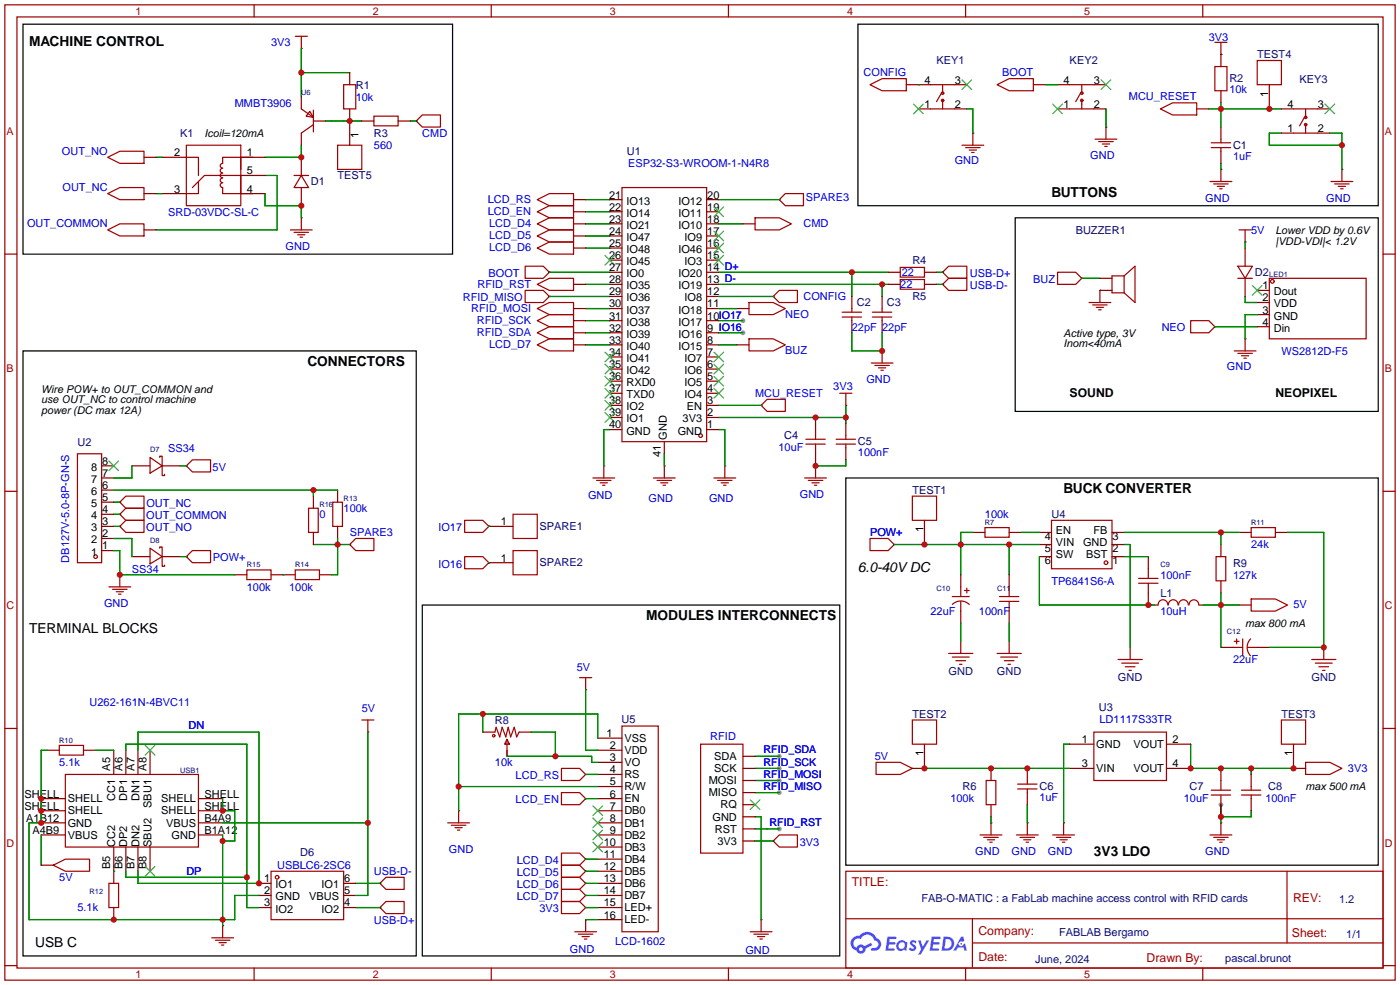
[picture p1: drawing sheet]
<svg xmlns="http://www.w3.org/2000/svg" width="294mm" height="207mm" viewBox="0 0 294 207" stroke-linecap="round" stroke-linejoin="round" font-family="sans-serif">
<g fill="#999">
<circle cx="256.3" cy="168.9" r=".51"/>
<circle cx="156" cy="67.3" r=".51"/>
<circle cx="156" cy="69.9" r=".51"/>
<circle cx="163.6" cy="158.8" r=".51"/>
<circle cx="163.6" cy="161.3" r=".51"/>
<circle cx="163.6" cy="163.8" r=".51"/>
<circle cx="163.6" cy="166.4" r=".51"/>
<circle cx="163.6" cy="174" r=".51"/>
</g>
<g fill="none" stroke="#a10000" stroke-width=".25">
<path d="M1 1h291.9v204.7h-291.9zM3.6 3.6h286.7v199.6h-286.7zM53.3 1v2.6M103.1 1v2.6M152.9 1v2.6M202.7 1v2.6M252.5 1v2.6M1 53.3h2.6M290.3 53.3h2.6M1 103.1h2.6M290.3 103.1h2.6M1 152.9h2.6"/>
<path d="M290.3 152.9h2.6M177.5 182.9h112.8v20.3h-112.8zM177.6 192.8h112.6M204.1 197.9h86.1M204.1 192.8v10.2M270.2 182.9v15M1 202.7h2.6M53.3 203.2v2.5M103.1 203.2v2.5M152.9 203.2v2.5M202.7 203.2v2.5M252.5 203.2v2.5"/>
<path d="M290.3 202.7h2.6"/>
</g>
<g fill="#5487ff">
<path d="M191.2 197.5l.5-.2 .4 .1 .3 .3-.2 .4a.33 .33 0 0 0-.3-.3 .33 .33 0 0 0-.4 .1l.1 .1a.86 .86 0 0 1 .7 .7 .86 .86 0 0 1-.3 .8l-.7 .1-.6-.4 .4-.4 .5 .3 .2-.1v-.2a.88 .88 0 0 1-.6-1.3z"/>
<path d="M192.7 197.4h.6l.4 1.3 .8-1.3h.6l-1.8 3h-.6l.6-1.1z"/>
<path d="M186.3 196.6h1.6l.3 .1-.1 .4h-1.3l-.1 .6h1.1l.2 .3-.3 .3h-1.1l-.1 .8h1.2l.1 .2-.1 .2-1.8 .1z"/>
<path d="M195.6 196.6h1.6l.2 .1v.4h-1.3l-.1 .6h1.1l.2 .3-.3 .3h-1.1l-.1 .8h1.2l.1 .2-.1 .2-1.9 .1z"/>
<path d="M201.7 196.6h.5l.3 .9-.5 .2a.5 .5 0 0 0-.7 .2 .5 .5 0 0 0 .3 .7 .5 .5 0 0 0 .6-.4l.4-.2 .4 1.6h-.6l-.1-.7h-1.2l-.4 .7h-.6z"/>
<path d="M198 196.6l-.4 3h1a1.51 1.51 0 0 0 1.7-1.5 1.51 1.51 0 0 0-1.8-1.5zM198.6 197.1a1.02 1.02 0 0 1 1.1 1.2 1.02 1.02 0 0 1-1.4 .8z"/>
<path d="M188.5 197.6a1.11 1.11 0 0 0-.3 1.6 1.11 1.11 0 0 0 1.6 .2l.5 .2 .2-1.7-.4-.2a1.02 1.02 0 0 0-1.6-.1zM188.6 198.5a.67 .67 0 0 1 1.3 0 .67 .67 0 0 1-1.3 0z"/>
<path d="M179 196.9a1.58 1.58 0 0 0 .8 2.6 1.01 1.01 0 0 0 1.1 .7 1.01 1.01 0 0 0 .8-1.1l1.4-.7-.3-.5-1.3 .7a1.03 1.03 0 0 0-1.7 .3 1 1 0 0 1-.5-1.4 1 1 0 0 1 1.4-.3 1.49 1.49 0 0 1 1.5-1 1.49 1.49 0 0 1 1.4 1.2 .82 .82 0 0 1 .7 1.1 .82 .82 0 0 1-1.2 .5l-.3 .1v.3a1.4 1.4 0 0 0 2-.6 1.4 1.4 0 0 0-.8-1.9 2.19 2.19 0 0 0-3.7-.5l-.8 .1zM180.3 199.2a.4 .4 0 0 1 .8 0 .4 .4 0 0 1-.8 0z"/>
<circle cx="201.8" cy="198.1" r=".19"/>
</g>
<g fill="none" stroke="#a10000" stroke-width=".25">
<path d="M62 7.6h2.5M63.2 7.6v2.6M72.1 17.8h2.6v5.1h-2.6zM182.6 17.8l2.6-1.3h5v2.6h-5zM195.3 17.8h5.1M197.6 19.6l-1 1.7M197.9 17.8v1.8M209.3 17.8l2.5-1.3h5.1v2.6h-5.1zM224.5 17.8h5.1M226.8 19.6l-1 1.7M227.1 17.8v1.8M255 14h2.6v5.1h-2.6z"/>
<path d="M255 8.9h2.6M256.3 8.9v2.5M263.9 12.7h5.1v5.1h-5.1zM22.6 33l2.5-1.2h5.1v2.5h-5.1zM39.1 33h2.6v3.8M39.1 30.5h11.4v12.7h-11.4zM40.4 39.4l2.5-2.6h7.6v3.8h2.6M41.7 38.1v2.5h-2.6M50.5 33h-3.8v1.3a.51 .51 0 0 0-.5 .5 .51 .51 0 0 0 .5 .5 .51 .51 0 0 0-.5 .5 .51 .51 0 0 0 .5 .5 .51 .51 0 0 0-.5 .5 .51 .51 0 0 0 .5 .5 .51 .51 0 0 0-.5 .5 .51 .51 0 0 0 .5 .6 .51 .51 0 0 0-.5 .5 .51 .51 0 0 0 .5 .5v1.2h3.8M53.1 33h-2.6v2.6M61.7 36.8h3.1M63.2 36.8l1.6 2.6h-3.1z"/>
<path d="M63.2 22.9l2.6 1.7M65 23.4l.8 1.2-1.5-.2zM65.8 23.1v4.6M65.8 26.2l-2.6 1.7M70.9 30.5h5v5.1h-5zM78.5 24.4h5.1v2h-5.1zM87.4 25.4l1.2-1.3h3.9v2.6h-3.9zM130.6 39.4h17.7v53.3h-17.7zM195.3 22.9h5.1M197.9 21.1v1.8M201.9 30.5h4.6M202.7 31h3"/>
<path d="M203.5 31.5h1.5M204 32h.5M204.2 27.9v2.6M224.5 22.9h5.1M227.1 21.1v1.8M229.9 29.2h4.5M230.6 29.7h3.1M231.4 30.2h1.5M231.9 30.7h.5M232.2 26.7v2.5M243.6 22.9l2.5-1.3h5.1v2.5h-5.1zM254 38.1h4.6"/>
<path d="M254.3 31h4M254.3 30h4M254.8 38.6h3M255.5 39.1h1.5M256 39.6h.5M256.3 29.2v.8M256.3 31v.8M256.3 35.6v2.5M271.5 22.9h5.1M271.5 27.9h5.1M273.8 24.6l-1 1.8M274.1 22.9v1.7"/>
<path d="M274.1 26.2v1.7M279.4 38.1h4.6M280.2 38.6h3M280.9 39.1h1.5M281.4 39.6h.5M281.7 35.6v2.5M22.6 48.3l2.5-1.3h5.1v2.5h-5.1zM22.6 40.6l2.5-1.2h5.1v2.5h-5.1zM61 48.3h4.5M61.7 48.8h3.1M62.5 49.3h1.5M63 49.8h.5"/>
<path d="M63.2 45.7v2.6M110.2 55.9h3.8l1.3 1.3-1.3 1.2h-3.8zM112.8 41.9l2.5-1.3h5.1v2.6h-5.1zM112.8 44.5l2.5-1.3h5.1v2.5h-5.1zM112.8 47l2.5-1.3h5.1v2.6h-5.1zM112.8 49.5l2.5-1.2h5.1v2.5h-5.1zM112.8 52.1l2.5-1.3h5.1v2.5h-5.1zM112.8 59.7l2.5-1.3h5.1v2.6h-5.1zM158.5 45.7h5.1l2.5 1.3-2.5 1.3h-5.1zM164.8 40.6h3.9v2.6h-3.9l-1.2-1.3zM189 56.1h5.1v2.1h-5.1zM189 58.7h5.1v2h-5.1z"/>
<path d="M199.1 55.9h3.8v2.5h-3.8l-1.2-1.2zM199.1 58.4h3.8v2.6h-3.8l-1.2-1.3zM222 57.2h3.8l1.3 1.2-1.3 1.3h-3.8zM236 57.9l2.3-2v7.6l-2.3-2M236 57.9v3.6M236 57.9h-2.6v3.6h2.6M259.8 55.9h3.1l-1.5 2.5zM259.8 58.4h3.1M260.1 48.3h2.5M261.4 48.3v2.5M266.4 58.4h20.4v12.7h-20.4zM110.2 61h3.8l1.3 1.2-1.3 1.3h-3.8z"/>
<path d="M112.8 64.8l2.5-1.3h5.1v2.5h-5.1zM112.8 67.3l2.5-1.3h5.1v2.6h-5.1zM112.8 69.9l2.5-1.3h5.1v2.5h-5.1zM112.8 72.4l2.5-1.3h5.1v2.6h-5.1zM157.2 71.1h5.1l2.5 1.3-2.5 1.3h-5.1zM157.2 63.5h5.1l2.5 1.3-2.5 1.2h-5.1zM162.3 62.2l1.3-1.2h3.8v2.5h-3.8zM176.8 66.5h4M176.8 65.5h4M178.8 64.8v.7M178.8 66.5v.8M182.9 76.2h4.6"/>
<path d="M183.1 66.5h4.1M183.1 65.5h4.1M183.6 76.7h3.1M184.4 77.2h1.5M184.9 77.7h.5M185.2 64.8v.7M185.2 66.5v.8M185.2 73.7v2.5M228.6 63.5h4.6M229.4 64h3M230.1 64.5h1.5M230.6 65h.5"/>
<path d="M230.9 61v2.5M249.9 67.3h3.8l1.3 1.3-1.3 1.3h-3.8zM259.1 73.7h4.6M259.8 74.2h3.1M260.6 74.7h1.5M261.1 75.2h.5M261.4 71.1v2.6M16.3 95.3h5v22.8h-5zM31.5 96l2.5 1.8-2.5 1.5zM33.5 96v-.2h.5v4h.5v-.2M39.1 97.8l1.3-1.3h3.8v2.6h-3.8zM126.7 97.8v2.5"/>
<path d="M139.4 97.8v2.5M152.1 97.8v2.5M159.8 85.1l1.2-1.3h3.8v2.6h-3.8zM169.2 93.2h4M169.2 92.2h4M171.2 90.2v2M171.2 93.2v2.1M171.2 97.8v2.5M175.5 93.2h4.1M175.5 92.2h4.1M176.3 82.6h2.5M177.5 82.6v2.5"/>
<path d="M177.5 91.4v.8M177.5 93.2v.8M26.4 104.1h3.8v2.6h-3.8l-1.3-1.3zM26.4 106.7h3.8v2.5h-3.8l-1.3-1.2zM26.4 109.2h3.8v2.6h-3.8l-1.3-1.3zM31.5 115.1l2.5 1.7-2.5 1.6zM33.5 115.1v-.3h.5v4.1h.5v-.3M39.1 116.8l1.3-1.2h3.8v2.5h-3.8zM51.8 119.6h5.1v2.1h-5.1zM62 119.6h5.1v2.1h-5.1zM64.8 106.7h2v5.1h-2zM69.8 105.4h2.1v5.1h-2.1z"/>
<path d="M74.7 113h3.8v2.6h-3.8l-1.3-1.3zM97.5 109.2h3.8l1.3 1.3-1.3 1.3h-3.8zM97.5 116.8h3.8l1.3 1.3-1.3 1.3h-3.8zM107.7 108h5.1v5h-5.1zM107.7 115.6h5.1v5h-5.1zM124.5 100.3h4.5M125.2 100.8h3.1M126 101.3h1.5M126.5 101.9h.5M137.2 100.3h4.5M137.9 100.8h3.1M138.7 101.3h1.5"/>
<path d="M139.2 101.9h.5M149.9 100.3h4.5M150.6 100.8h3.1M151.4 101.3h1.5M151.9 101.9h.5M168.9 100.3h4.6M169.7 100.8h3M170.4 101.3h1.6M170.9 101.9h.5M182.6 113h3.8l1.3 1.3-1.3 1.3h-3.8zM191.5 104.1h5.1v5.1h-5.1zM206.8 110.7h5v2.1h-5z"/>
<path d="M220.7 109.2h12.7v10.2h-12.7zM241 119.4v2M255.3 116.8h2v5.1h-2zM262.6 110.7h5.1v2.1h-5.1zM22.9 123.2h4.5M23.6 123.7h3.1M24.4 124.2h1.5M24.9 124.7h.5M25.1 120.7v2.5M199.1 137.2h5.1M199.9 137.9h3.6M199.9 125.2h3.6"/>
<path d="M199.9 126.9a2.54 2.54 0 0 1 3.6 0M200.7 138.7h2M201.4 139.4h.5M201.7 123.2v2M201.7 126.2v2.1M202.4 124h1.1M202.9 123.4v1.1M209.3 137.2h5.1M209.8 125.2h4.1M209.8 126.2h4.1M210.1 137.9h3.5M210.8 138.7h2.1"/>
<path d="M211.6 139.4h.5M211.8 123.2v2M211.8 126.2v2.1M234.7 138.4h5.1M235.5 139.2h3.5M236.2 140h2.1M239 121.4h4.1M239 122.4h4.1M241 122.4v2.1M243.1 127a1.01 1.01 0 0 1 1-1.1 1.01 1.01 0 0 1 1 1.1M245.3 127a1.01 1.01 0 0 1 1-1.1 1.01 1.01 0 0 1 1 1.1M247.4 127a1.01 1.01 0 0 1 1-1.1 1.01 1.01 0 0 1 1 1.1"/>
<path d="M249.6 127a1.01 1.01 0 0 1 1-1.1 1.01 1.01 0 0 1 1 1.1M258.8 135.9h2.1M259.1 134.6h1M259.6 134.1v1M260.9 134.1v3.6M261.9 135.9h2M262.5 134.1a2.54 2.54 0 0 0 0 3.5M262.6 125.7h5.1l2.6 1.3-2.6 1.3h-5.1zM275.3 138.4h5.1M276.1 139.2h3.6M276.9 140h2M12.4 156.5h5.1v2h-5.1z"/>
<path d="M75.9 151.1h2.6M77.2 151.1v2.6M103.9 153.7l.2-1 .8 2 .5-2 .8 2 .5-2 .5 2 .7-2 .6 2 .5-1M106.4 155.2l.5 1h-1zM106.4 155.2v3.6M121.7 142.2h2.5M122.9 142.2v2.6M130.6 152.4h7.6v43.2h-7.6zM147.1 156.2h8.9v22.9h-8.9zM191.5 151.1h5.1v5.1h-5.1zM229.6 153.7h15.3v10.1h-15.3zM237 140.7h.5"/>
<path d="M269 151.1h5.1v5.1h-5.1zM277.6 140.7h.5M13.7 162.6h28v15.2h-28zM94 172.7h4.6M94.7 173.2h3.1M95.5 173.7h1.5M96 174.2h.5M96.3 170.2v2.5M117.9 179.1h3.8l1.2 1.2-1.2 1.3h-3.8zM117.9 161.3h3.8l1.2 1.3-1.2 1.2h-3.8zM117.9 166.4h3.8l1.2 1.2-1.2 1.3h-3.8zM162.3 176.5l1.3-1.2h3.8v2.5h-3.8z"/>
<path d="M183.9 160h5.1l2.5 1.3-2.5 1.3h-5.1zM205.7 175.3h4.6M206.5 175.8h3M207 163.8h2v5.1h-2zM207.3 176.3h1.5M207.8 176.8h.5M208 172.7v2.6M213.4 175.3h4.5M213.6 164.6h4.1M213.6 165.6h4.1M214.1 175.8h3.1M214.9 176.3h1.5"/>
<path d="M215.4 176.8h.5M215.6 163.8v.8M215.6 165.6v.8M215.6 172.7v2.6M221 175.3h4.6M221.7 175.8h3.1M222.5 176.3h1.5M223 176.8h.5M223.3 172.7v2.6M254 175.3h4.6M254.3 166.9h4M254.3 165.9h4"/>
<path d="M254.8 175.8h3M255.5 176.3h1.5M256 176.8h.5M256.3 163.8v2.1M256.3 166.9v2M256.3 172.7v2.6M260.6 166.9h4.1M260.6 165.9h4.1M262.6 165.1v.8M262.6 166.9v.7M274.1 160h5l2.6 1.3-2.6 1.3h-5zM11.2 181.6l2.5-1.3h5.1v2.6h-5.1z"/>
<path d="M22.9 185.4h2v5.1h-2zM44.4 196.9h4.6M45.2 197.4h3.1M46 197.9h1.5M46.5 198.4h.5M46.7 194.3v2.6M56.9 182.9h15.2v10.1h-15.2zM81 184.2h3.8v2.5h-3.8l-1.2-1.3zM81 189.2h3.8v2.6h-3.8l-1.2-1.3zM117.9 189.2h3.8l1.2 1.3-1.2 1.3h-3.8zM117.9 181.6h3.8l1.2 1.3-1.2 1.3h-3.8zM117.9 184.2h3.8l1.2 1.2-1.2 1.3h-3.8z"/>
<path d="M117.9 186.7h3.8l1.2 1.3-1.2 1.2h-3.8zM120.6 195.6h4.6M121.4 196.1h3.1M122.2 196.6h1.5M122.7 197.1h.5M122.9 193v2.6M157.5 195.6h4.6M158.2 196.1h3.1M159 196.6h1.5M159.5 197.1h.5M159.8 193v2.6"/>
<circle cx="197.9" cy="19.6" r=".25"/>
<circle cx="227.1" cy="19.6" r=".25"/>
<circle cx="197.9" cy="21.1" r=".25"/>
<circle cx="227.1" cy="21.1" r=".25"/>
<circle cx="274.1" cy="26.2" r=".25"/>
<circle cx="274.1" cy="24.6" r=".25"/>
<circle cx="267.1" cy="59.1" r=".38"/>
<circle cx="147.1" cy="91.4" r=".38"/>
<circle cx="20.1" cy="116.8" r=".38"/>
<circle cx="232.2" cy="118.1" r=".38"/>
<circle cx="103.6" cy="154.4" r=".25"/>
<circle cx="58.2" cy="184.2" r=".38"/>
</g>
<g fill="none" stroke="#870000" stroke-width=".25">
<path d="M63.2 10.2h.1M73.4 15.2v2.6M190.2 17.8h5.1M200.4 17.8h2.5M216.9 17.8h2.6M222 17.8h2.5M229.6 17.8h2.6M256.3 11.4h.1M256.3 11.4v2.6M256.3 19.1v2.5M266.4 17.8v5.1M30.2 33h2.6"/>
<path d="M34 33h5.1M50.5 33h5.1M50.5 36.8h5.1M63.2 20.3v2.6M63.2 27.9v2.6M63.2 33v3.8M63.2 39.4v3.8M65.8 25.4h2.5M73.4 22.9v7.6M75.9 25.4h2.6M83.6 25.4h2.5M87.4 25.4h.1"/>
<path d="M192.8 22.9h2.5M200.4 22.9h2.5M204.2 27.9h.1M222 22.9h2.5M229.6 22.9h2.6M232.2 26.7h.1M251.2 22.9h2.5M256.3 35.6h.1M256.3 26.7v2.5M256.3 31.8v2.5M269 22.9h2.5M269 27.9h2.5"/>
<path d="M276.6 22.9h2.5M276.6 27.9h2.5M281.7 35.6h.1M30.2 40.6h2.6M30.2 48.3h2.6M34 40.6h5.1M50.5 40.6h5.1M63.2 45.7h.1M115.3 57.2h.1M120.4 59.7h2.5M120.4 52.1h2.5M120.4 49.5h2.5"/>
<path d="M120.4 47h2.5M120.4 44.5h2.5M120.4 41.9h2.5M128 57.2h2.6M128 59.7h2.6M128 54.6h2.6M128 52.1h2.6M128 49.5h2.6M128 47h2.6M128 44.5h2.6M128 41.9h2.6M148.3 57.2h2.6"/>
<path d="M148.3 59.7h2.6M148.3 54.6h2.6M148.3 52.1h2.6M148.3 49.5h2.6M148.3 47h2.6M148.3 44.5h2.6M148.3 41.9h2.6M156 47h2.5M163.6 41.9h.1M186.4 57.2h2.6M186.4 59.7h2.6M194.1 57.2h2.5"/>
<path d="M194.1 59.7h2.5M197.9 57.2h.1M197.9 59.7h.1M227.1 58.4h.1M230.9 58.4h2.5M261.4 50.8h.1M261.4 52.1v3.8M261.4 58.4v3.8M115.3 62.2h.1M120.4 72.4h2.5M120.4 69.9h2.5M120.4 67.3h2.5"/>
<path d="M120.4 64.8h2.5M128 77.5h2.6M128 74.9h2.6M128 72.4h2.6M128 69.9h2.6M128 67.3h2.6M128 64.8h2.6M128 62.2h2.6M148.3 77.5h2.6M148.3 74.9h2.6M148.3 72.4h2.6M148.3 69.9h2.6"/>
<path d="M148.3 67.3h2.6M148.3 64.8h2.6M148.3 62.2h2.6M154.7 72.4h2.5M154.7 64.8h2.5M162.3 62.2h.1M178.8 62.2v2.6M178.8 67.3v2.6M185.2 73.7h.1M185.2 62.2v2.6M185.2 67.3v2.6M230.9 61h.1"/>
<path d="M230.9 61h2.5M255 68.6h.1M261.4 71.1h.1M263.9 61h2.5M263.9 63.5h2.5M263.9 66h2.5M263.9 68.6h2.5M21.3 97.8h2.6M27.7 97.8h3.8M34 97.8h3.8M39.1 97.8h.1M126.7 97.8h.1"/>
<path d="M128 90.2h2.6M128 87.6h2.6M128 85.1h2.6M128 82.6h2.6M128 80h2.6M139.4 97.8h.1M139.4 92.7v2.6M148.3 90.2h2.6M148.3 87.6h2.6M148.3 85.1h2.6M148.3 82.6h2.6M148.3 80h2.6"/>
<path d="M152.1 97.8h.1M159.8 85.1h.1M171.2 97.8h.1M171.2 87.6v2.6M171.2 95.3v2.5M177.5 85.1h.1M177.5 88.9v2.5M177.5 94v2.5M21.3 110.5h2.6M21.3 115.6h2.6M21.3 113h2.6M21.3 108h2.6"/>
<path d="M21.3 105.4h2.6M21.3 102.9h2.6M21.3 100.3h2.6M25.1 105.4h.1M25.1 108h.1M25.1 110.5h.1M27.7 116.8h3.8M34 116.8h3.8M39.1 116.8h.1M65.8 104.1v2.6M65.8 111.8v2.5M70.9 102.9v2.5"/>
<path d="M70.9 110.5v2.5M73.4 114.3h.1M102.6 110.5h.1M102.6 118.1h.1M102.6 110.5h5.1M102.6 118.1h5.1M187.7 114.3h.1M194.1 109.2v5.1M204.2 111.8h2.6M211.8 111.8h2.6M218.2 116.8h2.5M218.2 114.3h2.5"/>
<path d="M218.2 111.8h2.5M233.4 116.8h2.6M233.4 114.3h2.6M233.4 111.8h2.6M241 116.8v2.6M256.3 114.3v2.5M260.1 111.8h2.5M267.7 111.8h2.6M25.1 120.7h.1M49.3 120.7h2.5M56.9 120.7h5.1M67.1 120.7h2.5"/>
<path d="M201.7 120.7v2.5M201.7 128.3v2.5M201.7 134.6v2.6M211.8 120.7v2.5M211.8 128.3v2.5M211.8 134.6v2.6M237.2 135.9v2.5M241 124.5v2.5M242.3 127h.8M251.7 127h.8M256.3 135.9h2.5M256.3 121.9v2.6"/>
<path d="M260.1 127h2.5M263.9 135.9h2.5M277.9 135.9v2.5M9.9 157.5h2.5M17.5 157.5h2.6M23.9 157.5v5.1M26.4 157.5v5.1M29 157.5v5.1M31.5 157.5v5.1M77.2 153.7h.1M101.3 153.7h2.6M106.4 157.5v1.3"/>
<path d="M109 153.7h2.5M122.9 144.8h.1M125.5 154.9h5.1M125.5 157.5h5.1M156 158.8h2.5M194.1 156.2v5.1h-2.6M224.5 156.2h5.1M244.9 156.2h5M271.5 156.2v5.1h2.6M8.6 167.6h5.1M8.6 170.2h5.1M8.6 172.7h5.1"/>
<path d="M8.6 175.3h5.1M23.9 177.8v7.6M26.4 177.8v5.1M29 177.8v5.1M31.5 177.8v5.1M41.7 167.6h5M41.7 170.2h5M41.7 172.7h5M41.7 175.3h5M96.3 170.2h.1M122.9 162.6h.1M122.9 167.6h.1"/>
<path d="M125.5 160h5.1M125.5 162.6h5.1M125.5 165.1h5.1M125.5 167.6h5.1M125.5 170.2h5.1M125.5 172.7h5.1M125.5 175.3h5.1M125.5 177.8h5.1M156 161.3h2.5M156 163.8h2.5M156 166.4h2.5M156 168.9h2.5"/>
<path d="M156 171.5h2.5M156 174h2.5M156 176.5h2.5M162.3 176.5h.1M208 172.7h.1M208 161.3v2.5M208 168.9v2.6M215.6 172.7h.1M215.6 161.3v2.5M215.6 166.4v2.5M223.3 172.7h.1M224.5 161.3h5.1"/>
<path d="M244.9 161.3h5M256.3 172.7h.1M256.3 161.3v2.5M256.3 168.9v2.6M262.6 162.6v2.5M262.6 167.6v2.6M8.6 181.6h2.6M23.9 190.5v2.5M46.7 194.3h.1M54.4 185.4h2.5M54.4 188h2.5M54.4 190.5h2.5"/>
<path d="M72.1 185.4h2.6M72.1 188h2.6M72.1 190.5h2.6M79.8 185.4h.1M79.8 190.5h.1M122.9 193h.1M122.9 190.5h.1M122.9 180.3h.1M122.9 182.9h.1M122.9 185.4h.1M122.9 188h.1M125.5 180.3h5.1"/>
<path d="M125.5 182.9h5.1M125.5 185.4h5.1M125.5 188h5.1M125.5 190.5h5.1M125.5 193h5.1M159.8 193h.1"/>
</g>
<path d="M4.8 5.1h90.2v48.2h-90.2zM180.1 5.1h109.2v38.1h-109.2zM213.1 45.7h76.2v40.7h-76.2zM4.8 73.7h82.6v127h-82.6zM177.5 100.3h111.8v81.3h-111.8zM88.6 127h87.7v73.7h-87.7z" fill="none" stroke="#000" stroke-width=".25"/>
<g fill="none" stroke="#3c3" stroke-width=".25">
<path d="M201.9 16.8l2.1 2M204 16.8l-2.1 2M231.1 16.8l2.1 2M233.2 16.8l-2.1 2M191.8 21.8l2 2.1M193.8 21.8l-2 2.1M221 21.8l2 2.1M223 21.8l-2 2.1M278.1 21.8l2.1 2.1M280.2 21.8l-2.1 2.1M127 53.6l2 2M129 53.6l-2 2"/>
<path d="M149.9 53.6l2 2M149.9 51.1l2 2M149.9 48.5l2 2M149.9 43.4l2 2.1M151.9 53.6l-2 2M151.9 51.1l-2 2M151.9 48.5l-2 2M151.9 43.4l-2 2.1M262.9 59.9l2 2.1M264.9 59.9l-2 2.1M127 73.9l2 2M127 76.5l2 2"/>
<path d="M127 79l2 2M129 76.5l-2 2M129 73.9l-2 2M129 79l-2 2M149.9 79l2 2M149.9 76.5l2 2M149.9 73.9l2 2M151.9 79l-2 2M151.9 76.5l-2 2M151.9 73.9l-2 2M22.9 96.8l2 2M24.9 96.8l-2 2"/>
<path d="M127 81.5l2 2.1M127 84.1l2 2M127 86.6l2 2M129 86.6l-2 2M129 81.5l-2 2.1M129 84.1l-2 2M149.9 81.5l2 2.1M151.9 81.5l-2 2.1M30.5 156.5l2 2M32.5 156.5l-2 2M124.5 169.2l2 2M124.5 171.7l2 2"/>
<path d="M124.5 174.2l2 2.1M124.5 176.8l2 2M126.5 169.2l-2 2M126.5 171.7l-2 2M126.5 174.2l-2 2.1M126.5 176.8l-2 2M157.5 167.9l2 2M159.5 167.9l-2 2M30.5 181.9l2 2M32.5 181.9l-2 2"/>
</g>
<g fill="none" stroke="#008700" stroke-width=".25">
<path d="M63.2 10.2v10.1M63.2 15.2h10.2M192.8 17.8h.1M219.5 17.8h2.5M256.3 11.4h.1M32.8 33h1.2M55.6 36.8h2.6v11.5h-25.4M63.2 30.5v2.5h-7.6M68.3 25.4h7.6M86.1 25.4h1.3M202.9 22.9h1.3v5M232.2 22.9v3.8"/>
<path d="M253.7 22.9h15.3M256.3 21.6v5.1M256.3 34.3v1.3M269 27.9h-2.6v2.6h15.3M279.1 27.9h2.6v7.7M32.8 40.6h1.2M55.6 40.6v2.6h7.6v2.5M115.3 57.2h12.7M122.9 59.7h5.1M122.9 47h5.1M122.9 49.5h5.1M122.9 52.1h5.1"/>
<path d="M122.9 44.5h5.1M122.9 41.9h5.1M150.9 59.7h35.5M150.9 57.2h35.5M150.9 47h5.1M150.9 41.9h12.7M178.8 57.2v5M185.2 59.7v2.5M196.6 59.7h1.3M196.6 57.2h1.3M227.1 58.4h3.8M261.4 50.8v1.3"/>
<path d="M115.3 62.2h12.7M122.9 69.9h5.1M122.9 67.3h5.1M122.9 64.8h5.1M122.9 72.4h5.1M150.9 69.9h5.1M150.9 67.3h5.1M150.9 64.8h3.8M150.9 62.2h11.4M150.9 72.4h3.8M178.8 69.9v3.8h6.4v-3.8M230.9 61h.1"/>
<path d="M255 68.6h8.9M261.4 62.2v1.3h2.5M263.9 66h-2.5v5.1M27.7 97.8v2.5h-3.8M37.8 97.8h1.3M128 90.2h-1.3v7.6M139.4 95.3v2.5M150.9 87.6h26.6M150.9 90.2h1.2v7.6M150.9 85.1h8.9M177.5 85.1v3.8M177.5 96.5v1.3h-6.3"/>
<path d="M23.9 110.5h1.2M23.9 108h1.2M23.9 105.4h1.2M23.9 102.9h47M23.9 115.6h1.2v5.1h24.2M23.9 113h3.8v3.8M37.8 116.8h1.3M65.8 114.3h7.6M65.8 102.9v1.2M70.9 113v7.7h-1.3M102.6 110.5h.1M102.6 118.1h.1"/>
<path d="M187.7 114.3h30.5M204.2 111.8h-2.5v8.9M211.8 114.3v6.4M214.4 111.8h3.8M218.2 116.8v10.2h24.1M236 111.8h24.1M236 114.3h1.2v21.6M236 116.8h5M256.3 111.8v2.5M270.3 111.8h7.6v24.1h-11.5M59.4 120.7h.1M201.7 130.8v3.8"/>
<path d="M211.8 130.8v3.8M252.5 127h7.6M256.3 124.5v11.4M9.9 157.5h-1.3v15.2h-2.5v20.3h43.2v-5h5.1M20.1 157.5h3.8M26.4 157.5v-1.3h25.4v34.3h2.6M29 157.5v-3.8h25.4v31.7h-25.4v-2.5M77.2 153.7v34.3h-2.5M101.3 149.9v3.8M106.4 158.8h17.8v1.2h1.3M111.5 153.7h5.1v5.1M122.9 144.8v12.7h2.6"/>
<path d="M125.5 154.9v-5h-29.2v20.3M158.5 158.8h5.1M224.5 156.2h-1.2v16.5M249.9 156.2v5.1h21.6M8.6 175.3v6.3M46.7 167.6v2.6h2.6v6.3h-2.6M46.7 175.3v19M46.7 172.7h30.5M96.3 165.1h29.2M122.9 162.6h2.6M122.9 167.6h2.6M158.5 161.3h5.1"/>
<path d="M158.5 171.5h1.3v21.5M158.5 176.5h3.8M158.5 163.8h5.1M158.5 166.4h5.1M158.5 174h5.1M194.1 161.3h30.4M208 171.5v1.2M215.6 168.9v3.8M256.3 168.9v3.8M262.6 161.3v1.3M262.6 170.2v1.3h-6.3M23.9 182.9h.1"/>
<path d="M26.4 182.9v1.3h25.4M74.7 185.4h5.1M74.7 190.5h5.1M122.9 185.4h2.6M122.9 190.5h2.6M122.9 193h2.6M122.9 188h2.6M122.9 182.9h2.6M122.9 180.3h2.6"/>
</g>
<g fill="#c00">
<circle cx="171.2" cy="97.8" r=".63"/>
<circle cx="178.8" cy="57.1" r=".63"/>
<circle cx="185.2" cy="59.7" r=".63"/>
<circle cx="177.5" cy="87.6" r=".63"/>
<circle cx="171.2" cy="87.6" r=".63"/>
<circle cx="256.3" cy="22.9" r=".63"/>
<circle cx="266.4" cy="22.9" r=".63"/>
<circle cx="249.9" cy="161.3" r=".63"/>
<circle cx="256.3" cy="161.3" r=".63"/>
<circle cx="271.5" cy="161.3" r=".63"/>
<circle cx="262.6" cy="161.3" r=".63"/>
<circle cx="256.3" cy="171.4" r=".63"/>
<circle cx="96.3" cy="165.1" r=".63"/>
<circle cx="101.3" cy="149.9" r=".63"/>
<circle cx="185.2" cy="73.7" r=".63"/>
<circle cx="63.2" cy="33" r=".63"/>
<circle cx="73.4" cy="25.4" r=".63"/>
<circle cx="281.7" cy="30.5" r=".63"/>
<circle cx="63.2" cy="15.2" r=".63"/>
<circle cx="201.7" cy="114.3" r=".63"/>
<circle cx="211.8" cy="114.3" r=".63"/>
<circle cx="194.1" cy="114.3" r=".63"/>
<circle cx="46.7" cy="193" r=".63"/>
<circle cx="23.9" cy="193" r=".63"/>
<circle cx="8.6" cy="172.7" r=".63"/>
<circle cx="46.7" cy="176.5" r=".63"/>
<circle cx="8.6" cy="170.2" r=".63"/>
<circle cx="8.6" cy="167.6" r=".63"/>
<circle cx="46.7" cy="170.2" r=".63"/>
<circle cx="51.8" cy="184.1" r=".63"/>
<circle cx="54.4" cy="185.4" r=".63"/>
<circle cx="77.2" cy="172.7" r=".63"/>
<circle cx="63.2" cy="43.2" r=".63"/>
<circle cx="116.6" cy="158.7" r=".63"/>
<circle cx="277.9" cy="135.9" r=".63"/>
<circle cx="241" cy="127" r=".63"/>
<circle cx="256.3" cy="127" r=".63"/>
<circle cx="256.3" cy="111.8" r=".63"/>
<circle cx="215.6" cy="161.3" r=".63"/>
<circle cx="208" cy="161.3" r=".63"/>
<circle cx="194.1" cy="161.3" r=".63"/>
<circle cx="65.8" cy="102.9" r=".63"/>
<circle cx="70.9" cy="114.3" r=".63"/>
<circle cx="25.1" cy="120.6" r=".63"/>
</g>
<g font-size="2.9">
<text x="6.1" y="9.6">MACHINE CONTROL</text>
<text x="220.7" y="41.3">BUTTONS</text>
<text x="64.5" y="76.9">CONNECTORS</text>
<text x="223.3" y="103.6">BUCK CONVERTER</text>
<text x="180.1" y="120.1">6.0-40V DC</text>
<text x="135.6" y="130.2">MODULES INTERCONNECTS</text>
<text x="6.1" y="132.8">TERMINAL BLOCKS</text>
<text x="229.6" y="179.8">3V3 LDO</text>
<text x="7.4" y="198.8">USB C</text>
</g>
<g font-size="2.6">
<text x="224.5" y="83.3">SOUND</text>
<text x="267.7" y="83.3">NEOPIXEL</text>
</g>
<g font-size="2.6" fill="#a00000">
<text x="178.8" y="186.1">TITLE:</text>
<text x="271.4" y="189.4">REV:</text>
<text x="205.4" y="196.3">Company:</text>
<text x="271.2" y="196.7">Sheet:</text>
<text x="205.4" y="201.8">Date:</text>
<text x="240.7" y="201.9">Drawn By:</text>
</g>
<g font-size="2.3" fill="#00f">
<text x="56.9" y="9.7">3V3</text>
<text x="253.7" y="8.5">3V3</text>
<text x="181.3" y="15.9">CONFIG</text>
<text x="210.4" y="15.9">BOOT</text>
<text x="49.3" y="22.4">MMBT3906</text>
<text x="74.7" y="21.1">10k</text>
<text x="237" y="21">MCU_RESET</text>
<text x="258.1" y="19.5">10k</text>
<text x="88.6" y="28.7">CMD</text>
<text x="13" y="32.4">OUT_NO</text>
<text x="78.5" y="31.3">560</text>
<text x="131.8" y="35.1">ESP32-S3-WROOM-1-N4R8</text>
<text x="200.4" y="34.5">GND</text>
<text x="228.9" y="33.4">GND</text>
<text x="258.8" y="33.5">1uF</text>
<text x="13.1" y="40.1">OUT_NC</text>
<text x="5.7" y="47.7">OUT_COMMON</text>
<text x="35.3" y="45.3">SRD-03VDC-SL-C</text>
<text x="102.4" y="42.6">LCD_RS</text>
<text x="102.4" y="45.1">LCD_EN</text>
<text x="102.7" y="47.7">LCD_D4</text>
<text x="168.7" y="47.7">CMD</text>
<text x="169.2" y="42.3">SPARE3</text>
<text x="253" y="42.3">GND</text>
<text x="278.4" y="42.3">GND</text>
<text x="59.9" y="52.5">GND</text>
<text x="102.7" y="50.2">LCD_D5</text>
<text x="102.7" y="52.8">LCD_D6</text>
<text x="262.6" y="49.1">5V</text>
<text x="102.5" y="58.2">BOOT</text>
<text x="189.3" y="57.9">22</text>
<text x="203.6" y="58.1">USB-D+</text>
<text x="216.9" y="59.4">BUZ</text>
<text x="97.2" y="63.2">RFID_MISO</text>
<text x="98.9" y="65.5">RFID_MOSI</text>
<text x="100.2" y="60.4">RFID_RST</text>
<text x="168.7" y="63">CONFIG</text>
<text x="189" y="60.5">22</text>
<text x="203.6" y="60.6">USB-D-</text>
<text x="100.1" y="68">RFID_SCK</text>
<text x="100.1" y="70.5">RFID_SDA</text>
<text x="164.8" y="66.7">NEO</text>
<text x="178.8" y="69.4">22pF</text>
<text x="185.2" y="69.4">22pF</text>
<text x="243.9" y="69.5">NEO</text>
<text x="102.7" y="73.1">LCD_D7</text>
<text x="164.8" y="74.4">BUZ</text>
<text x="257.6" y="77.6">GND</text>
<text x="269" y="74.5">WS2812D-F5</text>
<text x="158.5" y="83.4">MCU_RESET</text>
<text x="174.9" y="81.9">3V3</text>
<text x="181.9" y="80.4">GND</text>
<text x="35.3" y="94.8">SS34</text>
<text x="163.4" y="94.7">10uF</text>
<text x="180.1" y="95.6">100nF</text>
<text x="44.6" y="98.8">5V</text>
<text x="30.7" y="106.5">OUT_NC</text>
<text x="72.1" y="107.5">100k</text>
<text x="123.4" y="104.8">GND</text>
<text x="136.1" y="105.4">GND</text>
<text x="148.8" y="105.4">GND</text>
<text x="167.9" y="104.6">GND</text>
<text x="30.7" y="109">OUT_COMMON</text>
<text x="30.7" y="111.5">OUT_NO</text>
<text x="67.1" y="108.8">0</text>
<text x="73.4" y="112.6">SPARE3</text>
<text x="92" y="111.5">IO17</text>
<text x="182.6" y="112.6">POW+</text>
<text x="206.8" y="108.8">100k</text>
<text x="14.5" y="118.1" transform="rotate(-90 14.5 118.1)">DB127V-5.0-8P-GN-S</text>
<text x="44.7" y="117.8">POW+</text>
<text x="92" y="119.1">IO16</text>
<text x="262.6" y="115.1">24k</text>
<text x="27.7" y="120.2">SS34</text>
<text x="51.8" y="124">100k</text>
<text x="60.7" y="124">100k</text>
<text x="220.7" y="122.7">TP6841S6-A</text>
<text x="243.6" y="121.5">100nF</text>
<text x="258.8" y="121.5">127k</text>
<text x="21.8" y="127.4">GND</text>
<text x="195.3" y="129.1">22uF</text>
<text x="205.5" y="129.1">100nF</text>
<text x="243.6" y="129.1">10uH</text>
<text x="271.5" y="127.7">5V</text>
<text x="121.1" y="140.9">5V</text>
<text x="258.8" y="139.2">22uF</text>
<text x="18.8" y="148.1">U262-161N-4BVC11</text>
<text x="75.9" y="149.4">5V</text>
<text x="39.6" y="153">DN</text>
<text x="149.1" y="155.3">RFID</text>
<text x="230.8" y="151.8">LD1117S33TR</text>
<text x="12.4" y="160.8">5.1k</text>
<text x="103.9" y="160.8">10k</text>
<text x="183.6" y="159.4">5V</text>
<text x="283" y="162">3V3</text>
<text x="108.2" y="163.6">LCD_RS</text>
<text x="108.2" y="168.6">LCD_EN</text>
<text x="199.5" y="168.3">100k</text>
<text x="218.2" y="168.1">1uF</text>
<text x="248.5" y="168.4">10uF</text>
<text x="265.6" y="168.3">100nF</text>
<text x="94.2" y="179">GND</text>
<text x="167.9" y="177.5">3V3</text>
<text x="204.7" y="179.5">GND</text>
<text x="212.3" y="179.5">GND</text>
<text x="220" y="179.5">GND</text>
<text x="253" y="179.5">GND</text>
<text x="12.4" y="184.8">5V</text>
<text x="39.1" y="183.7">DP</text>
<text x="58.2" y="182.4">USBLC6-2SC6</text>
<text x="78.5" y="183.7">USB-D-</text>
<text x="108.5" y="181.3">LCD_D4</text>
<text x="108.5" y="183.9">LCD_D5</text>
<text x="16.3" y="191.3">5.1k</text>
<text x="108.5" y="186.4">LCD_D6</text>
<text x="108.5" y="189">LCD_D7</text>
<text x="113.2" y="191.5">3V3</text>
<text x="78.5" y="193.8">USB-D+</text>
<text x="119.6" y="200.1">GND</text>
<text x="129.1" y="198.3">LCD-1602</text>
<text x="156.5" y="200.2">GND</text>
</g>
<g font-size="2.3">
<text x="194" y="17.6">4</text>
<text x="200.4" y="17.6">3</text>
<text x="223.3" y="17.6">4</text>
<text x="229.6" y="17.6">3</text>
<text x="194" y="22.6">1</text>
<text x="200.4" y="22.6">2</text>
<text x="223.3" y="22.6">1</text>
<text x="229.6" y="22.6">2</text>
<text x="266.2" y="20.3" transform="rotate(-90 266.2 20.3)">1</text>
<text x="270.2" y="22.6">4</text>
<text x="276.6" y="22.6">3</text>
<text x="75.3" y="29" transform="rotate(-90 75.3 29)">1</text>
<text x="270.2" y="27.7">1</text>
<text x="276.6" y="27.7">2</text>
<text x="36.6" y="32.8">2</text>
<text x="51.8" y="32.8">1</text>
<text x="36.6" y="40.4">3</text>
<text x="51.8" y="40.4">4</text>
<text x="51.8" y="36.6">5</text>
<text x="127.9" y="41.7">21</text>
<text x="148.5" y="41.7">20</text>
<text x="127.9" y="44.2">22</text>
<text x="127.9" y="46.8">23</text>
<text x="131.5" y="43">IO13</text>
<text x="131.5" y="45.5">IO14</text>
<text x="142.4" y="45.5">IO11</text>
<text x="142.4" y="43">IO12</text>
<text x="148.5" y="46.8">18</text>
<text x="148.5" y="44.2">19</text>
<text x="127.9" y="49.3">24</text>
<text x="127.9" y="51.8">25</text>
<text x="131.5" y="48">IO21</text>
<text x="131.5" y="50.6">IO47</text>
<text x="131.5" y="53.1">IO48</text>
<text x="142.4" y="53.1">IO46</text>
<text x="142.4" y="48">IO10</text>
<text x="143.7" y="50.6">IO9</text>
<text x="148.5" y="51.8">16</text>
<text x="148.5" y="49.3">17</text>
<text x="127.9" y="54.4">26</text>
<text x="127.9" y="56.9">27</text>
<text x="127.9" y="59.5">28</text>
<text x="131.5" y="55.7">IO45</text>
<text x="131.5" y="58.2">IO0</text>
<text x="142.4" y="58.2">IO20</text>
<text x="143.7" y="55.7">IO3</text>
<text x="148.5" y="59.5">13 D-</text>
<text x="148.5" y="56.9">14 D+</text>
<text x="148.5" y="54.4">15</text>
<text x="127.9" y="62">29</text>
<text x="127.9" y="64.5">30</text>
<text x="131.5" y="60.7">IO35</text>
<text x="131.5" y="63.3">IO36</text>
<text x="131.5" y="65.8">IO37</text>
<text x="142.4" y="65.8">IO18</text>
<text x="142.4" y="60.7">IO19</text>
<text x="143.7" y="63.3">IO8</text>
<text x="148.5" y="64.5">11</text>
<text x="148.5" y="62">12</text>
<text x="265" y="60.7">1</text>
<text x="265" y="63.3">2</text>
<text x="265" y="65.8">3</text>
<text x="267.4" y="62">Dout</text>
<text x="267.4" y="64.5">VDD</text>
<text x="127.9" y="67.1">31</text>
<text x="127.9" y="69.6">32</text>
<text x="131.5" y="68.4">IO38</text>
<text x="131.5" y="70.9">IO39</text>
<text x="142.4" y="70.9">IO16</text>
<text x="142.4" y="68.4">IO17</text>
<text x="148.5" y="69.6">9 IO16</text>
<text x="148.5" y="67.1">10IO17</text>
<text x="265" y="68.4">4</text>
<text x="267.4" y="67.1">GND</text>
<text x="267.4" y="69.6">Din</text>
<text x="127.9" y="72.2">33</text>
<text x="127.9" y="74.7">34</text>
<text x="127.9" y="77.2">35</text>
<text x="131.5" y="73.4">IO40</text>
<text x="131.5" y="76">IO41</text>
<text x="142.4" y="73.4">IO15</text>
<text x="143.7" y="76">IO7</text>
<text x="148.5" y="77.2">6</text>
<text x="148.5" y="74.7">7</text>
<text x="148.5" y="72.2">8</text>
<text x="127.9" y="79.8">36</text>
<text x="127.9" y="82.3">37</text>
<text x="131.5" y="78.5">IO42</text>
<text x="131.5" y="81.1">RXD0</text>
<text x="131.5" y="83.6">TXD0</text>
<text x="143.7" y="83.6">IO4</text>
<text x="143.7" y="81.1">IO5</text>
<text x="143.7" y="78.5">IO6</text>
<text x="148.5" y="82.3">4</text>
<text x="148.5" y="79.8">5</text>
<text x="127.9" y="84.9">38</text>
<text x="127.9" y="87.4">39</text>
<text x="127.9" y="89.9">40</text>
<text x="131.5" y="86.1">IO2</text>
<text x="131.5" y="88.7">IO1</text>
<text x="143.3" y="88.7">3V3</text>
<text x="144.2" y="86.1">EN</text>
<text x="148.5" y="89.9">1</text>
<text x="148.5" y="87.4">2</text>
<text x="148.5" y="84.9">3</text>
<text x="131.5" y="91.2">GND</text>
<text x="138.7" y="95.9" transform="rotate(-90 138.7 95.9)">41</text>
<text x="140" y="92.3" transform="rotate(-90 140 92.3)">GND</text>
<text x="142.3" y="91.2">GND</text>
<text x="19.1" y="101.4">7</text>
<text x="19.1" y="98.8">8</text>
<text x="21.5" y="100.1">7</text>
<text x="21.5" y="97.6">8</text>
<text x="19.1" y="106.5">5</text>
<text x="19.1" y="103.9">6</text>
<text x="21.5" y="107.7">4</text>
<text x="21.5" y="105.2">5</text>
<text x="21.5" y="102.6">6</text>
<text x="19.1" y="111.5">3</text>
<text x="19.1" y="109">4</text>
<text x="21.5" y="112.8">2</text>
<text x="21.5" y="110.3">3</text>
<text x="105.1" y="110.3">1</text>
<text x="193.8" y="111.8" transform="rotate(-90 193.8 111.8)">1</text>
<text x="219.3" y="113.4">4</text>
<text x="221.7" y="112.1">EN</text>
<text x="229.5" y="112.1">FB</text>
<text x="233.6" y="113.4">3</text>
<text x="19.1" y="116.6">1</text>
<text x="19.1" y="114.1">2</text>
<text x="21.5" y="115.3">1</text>
<text x="105.1" y="117.9">1</text>
<text x="219.3" y="115.9">5</text>
<text x="219.3" y="118.5">6</text>
<text x="221.7" y="114.6">VIN</text>
<text x="221.7" y="117.2">SW</text>
<text x="227.4" y="114.6">GND</text>
<text x="228" y="117.2">BST</text>
<text x="233.6" y="118.5">1</text>
<text x="233.6" y="115.9">2</text>
<text x="127.3" y="154.8">1</text>
<text x="131.1" y="155.7">VSS</text>
<text x="227.1" y="156">1</text>
<text x="246.1" y="156">2</text>
<text x="23.2" y="161.8" transform="rotate(-90 23.2 161.8)">A5</text>
<text x="25.7" y="161.8" transform="rotate(-90 25.7 161.8)">A6</text>
<text x="28.2" y="161.8" transform="rotate(-90 28.2 161.8)">A7</text>
<text x="30.8" y="161.8" transform="rotate(-90 30.8 161.8)">A8</text>
<text x="128" y="157.3">2</text>
<text x="128" y="159.8">3</text>
<text x="131.1" y="158.3">VDD</text>
<text x="131.1" y="160.8">VO</text>
<text x="149.9" y="159.5">SDA</text>
<text x="193.8" y="158.8" transform="rotate(-90 193.8 158.8)">1</text>
<text x="227.1" y="161.1">3</text>
<text x="230.1" y="157">GND</text>
<text x="237.9" y="157">VOUT</text>
<text x="246.1" y="161.1">4</text>
<text x="271.3" y="158.8" transform="rotate(-90 271.3 158.8)">1</text>
<text x="5.1" y="167.4">SHELL</text>
<text x="42.9" y="167.4">SHELL</text>
<text x="128" y="162.3">4</text>
<text x="128" y="164.9">5</text>
<text x="128" y="167.4">6</text>
<text x="131.1" y="163.3">RS</text>
<text x="131.1" y="165.9">R/W</text>
<text x="148.8" y="164.6">MOSI</text>
<text x="148.8" y="167.2">MISO</text>
<text x="149.9" y="162.1">SCK</text>
<text x="230.1" y="162.1">VIN</text>
<text x="237.9" y="162.1">VOUT</text>
<text x="5.1" y="170">SHELL</text>
<text x="5.5" y="172.5">A1B12</text>
<text x="14.2" y="173.5">GND</text>
<text x="14.2" y="171">SHELL</text>
<text x="14.2" y="168.4">SHELL</text>
<text x="24.2" y="168.2" transform="rotate(-90 24.2 168.2)">CC1</text>
<text x="26.7" y="168" transform="rotate(-90 26.7 168)">DP1</text>
<text x="29.3" y="168.2" transform="rotate(-90 29.3 168.2)">DN1</text>
<text x="31.8" y="169.6" transform="rotate(-90 31.8 169.6)">SBU1</text>
<text x="33.8" y="171">SHELL</text>
<text x="33.8" y="168.4">SHELL</text>
<text x="34.9" y="173.5">VBUS</text>
<text x="42.9" y="172.5">B4A9</text>
<text x="42.9" y="170">SHELL</text>
<text x="128" y="170">7</text>
<text x="128" y="172.5">8</text>
<text x="131.1" y="168.4">EN</text>
<text x="131.1" y="171">DB0</text>
<text x="131.1" y="173.5">DB1</text>
<text x="149.6" y="172.2">GND</text>
<text x="151.2" y="169.7">RQ</text>
<text x="6.8" y="175">A4B9</text>
<text x="14.2" y="176">VBUS</text>
<text x="24.2" y="177.8" transform="rotate(-90 24.2 177.8)">CC2</text>
<text x="26.7" y="177.8" transform="rotate(-90 26.7 177.8)">DP2</text>
<text x="29.3" y="177.8" transform="rotate(-90 29.3 177.8)">DN2</text>
<text x="31.8" y="177.8" transform="rotate(-90 31.8 177.8)">SBU2</text>
<text x="36" y="176">GND</text>
<text x="42.9" y="175">B1A12</text>
<text x="126.7" y="177.6">10</text>
<text x="128" y="175">9</text>
<text x="131.1" y="176">DB2</text>
<text x="131.1" y="178.6">DB3</text>
<text x="150.1" y="174.8">RST</text>
<text x="150.6" y="177.3">3V3</text>
<text x="23.2" y="182.4" transform="rotate(-90 23.2 182.4)">B5</text>
<text x="25.7" y="182.4" transform="rotate(-90 25.7 182.4)">B6</text>
<text x="28.2" y="182.4" transform="rotate(-90 28.2 182.4)">B7</text>
<text x="30.8" y="182.4" transform="rotate(-90 30.8 182.4)">B8</text>
<text x="55.5" y="185.2">1</text>
<text x="72.3" y="185.2">6</text>
<text x="126.7" y="180.1">11</text>
<text x="126.7" y="182.7">12</text>
<text x="126.7" y="185.2">13</text>
<text x="131.1" y="181.1">DB4</text>
<text x="131.1" y="183.7">DB5</text>
<text x="55.5" y="187.7">2</text>
<text x="55.5" y="190.3">3</text>
<text x="57.8" y="186.5">IO1</text>
<text x="57.8" y="189">GND</text>
<text x="57.8" y="191.5">IO2</text>
<text x="64.9" y="189">VBUS</text>
<text x="67.5" y="191.5">IO2</text>
<text x="67.5" y="186.5">IO1</text>
<text x="72.3" y="190.3">4</text>
<text x="72.3" y="187.7">5</text>
<text x="126.7" y="187.7">14</text>
<text x="126.7" y="190.3">15</text>
<text x="131.1" y="186.2">DB6</text>
<text x="131.1" y="188.7">DB7</text>
<text x="131.1" y="191.3">LED+</text>
<text x="126.7" y="192.8">16</text>
<text x="131.1" y="193.8">LED-</text>
</g>
<g font-size="2.3" fill="#000080">
<text x="196.6" y="13.5">KEY1</text>
<text x="224.5" y="13.5">KEY2</text>
<text x="258.1" y="17.2">R2</text>
<text x="263.9" y="12.2">TEST4</text>
<text x="272.8" y="17.3">KEY3</text>
<text x="74.7" y="18.6">R1</text>
<text x="37.8" y="28.7">K1</text>
<text x="78.5" y="28.7">R3</text>
<text x="131.6" y="32.4">U1</text>
<text x="258.8" y="31.2">C1</text>
<text x="65.3" y="38.8">D1</text>
<text x="70.9" y="37.6">TEST5</text>
<text x="225.8" y="49.1">BUZZER1</text>
<text x="191.5" y="55.4">R4</text>
<text x="263.4" y="57.8">D2</text>
<text x="179.8" y="64.2">C2</text>
<text x="186.2" y="64.2">C3</text>
<text x="191.5" y="63">R5</text>
<text x="16.3" y="93.5">U2</text>
<text x="164.6" y="92.2">C4</text>
<text x="180.1" y="93.4">C5</text>
<text x="191.5" y="103.7">TEST1</text>
<text x="113.3" y="111.2">SPARE1</text>
<text x="220.7" y="108.8">U4</text>
<text x="113.3" y="118.8">SPARE2</text>
<text x="258.8" y="118.9">R9</text>
<text x="243.6" y="125.3">L1</text>
<text x="199.1" y="141.7">GND</text>
<text x="209.3" y="141.7">GND</text>
<text x="234.7" y="142.9">GND</text>
<text x="275.3" y="142.9">GND</text>
<text x="230.6" y="149.3">U3</text>
<text x="103.9" y="151.9">R8</text>
<text x="130.5" y="151.9">U5</text>
<text x="191.5" y="150.7">TEST2</text>
<text x="269" y="150.7">TEST3</text>
<text x="202" y="165.8">R6</text>
<text x="218.2" y="165.9">C6</text>
<text x="249.7" y="165.9">C7</text>
<text x="266.2" y="165.8">C8</text>
<text x="63" y="179.7">D6</text>
<text x="193.5" y="189.4">FAB-O-MATIC : a FabLab machine access control with RFID cards</text>
<text x="281.1" y="189.5">1.2</text>
<text x="222.3" y="196.4">FABLAB Bergamo</text>
<text x="282.6" y="197">1/1</text>
<text x="217.3" y="202">June, 2024</text>
<text x="257.2" y="202">pascal.brunot</text>
</g>
<g font-size="2.2" fill="#a00000">
<text x="28.4" y="3.1">1</text>
<text x="78.2" y="3.1">2</text>
<text x="128" y="3.1">3</text>
<text x="177.8" y="3.1">4</text>
<text x="227.6" y="3.1">5</text>
<text x="1.4" y="28.3">A</text>
<text x="290.7" y="28.3">A</text>
<text x="1.4" y="78.1">B</text>
<text x="290.7" y="78.1">B</text>
<text x="1.4" y="127.9">C</text>
<text x="290.7" y="127.9">C</text>
<text x="1.4" y="177.7">D</text>
<text x="290.7" y="177.7">D</text>
<text x="28.4" y="205.3">1</text>
<text x="78.2" y="205.3">2</text>
<text x="128" y="205.3">3</text>
<text x="177.8" y="205.3">4</text>
<text x="227.6" y="205.3">5</text>
</g>
<g font-size="2.2">
<text x="42.9" y="28.8">Icoil=120mA</text>
<text x="267.7" y="49.1">Lower VDD by 0.6V</text>
<text x="267.7" y="51.3">|VDD-VDI|&lt; 1.2V</text>
<text x="223.3" y="70.7">Active type, 3V</text>
<text x="223.3" y="72.9">Inom&lt;40mA</text>
<text x="8.6" y="82.4">Wire POW+ to OUT_COMMON and</text>
<text x="8.6" y="84.7">use OUT_NC to control machine</text>
<text x="8.6" y="86.9">power (DC max 12A)</text>
<text x="261.4" y="131.6">max 800 mA</text>
<text x="274.1" y="165.9">max 500 mA</text>
</g>
<g font-size="2.2" fill="#00f">
<text x="160.3" y="158.2">RFID_SDA</text>
<text x="160.3" y="160.7">RFID_SCK</text>
<text x="160.3" y="163.2">RFID_MOSI</text>
<text x="160.3" y="165.8">RFID_MISO</text>
<text x="161.5" y="173.4">RFID_RST</text>
</g>
<g font-size="1.6" fill="#000080">
<text x="63.2" y="20">U6</text>
<text x="266.4" y="58.1">LED1</text>
<text x="31.5" y="94.9">D7</text>
<text x="67.1" y="106.4">R16</text>
<text x="72.1" y="105.1">R13</text>
<text x="31.5" y="114">D8</text>
<text x="206.8" y="110.2">R7</text>
<text x="262.6" y="110.2">R11</text>
<text x="51.8" y="119.1">R15</text>
<text x="62" y="119.1">R14</text>
<text x="243.6" y="119.1">C9</text>
<text x="196.6" y="124.1">C10</text>
<text x="209.3" y="124.1">C11</text>
<text x="257.6" y="133">C12</text>
<text x="12.4" y="155.9">R10</text>
<text x="37.8" y="162.2">USB1</text>
<text x="18.8" y="187.6">R12</text>
</g>
</svg>
